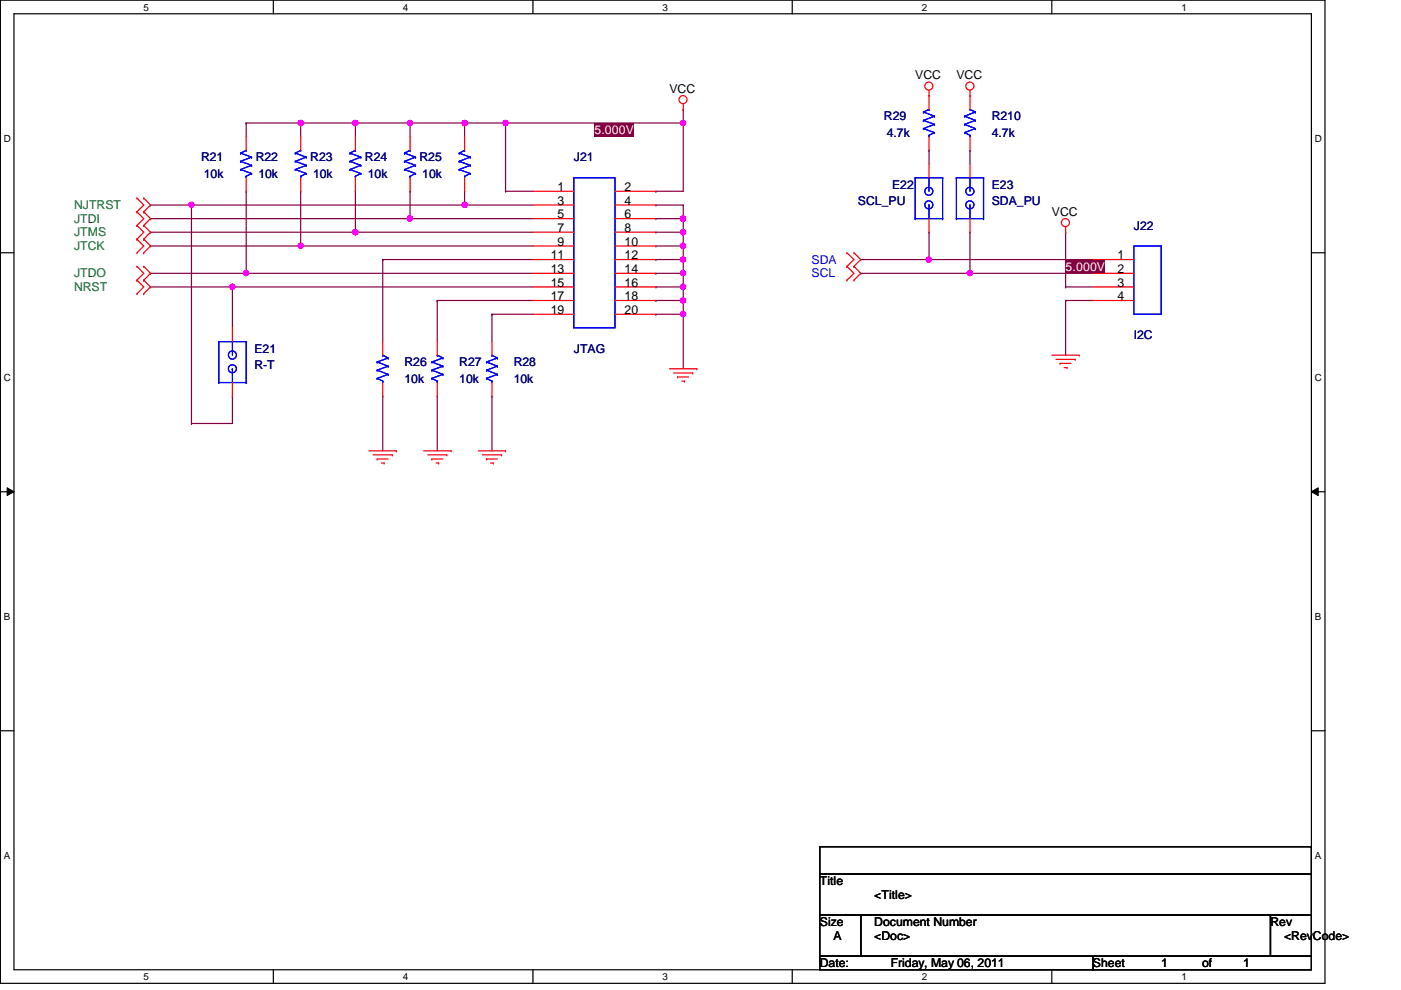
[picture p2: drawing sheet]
<svg xmlns="http://www.w3.org/2000/svg" width="297mm" height="210mm" viewBox="0 0 297 210" stroke-linecap="round" stroke-linejoin="round" font-family="sans-serif">
<g fill="none" stroke="#000" stroke-width=".25">
<path d="M.1 0h280.8v208.5h-280.8zM3 2.9h275v202.7h-275zM58 0v2.9M113 0v2.9M168 0v2.9M223 0v2.9M.1 53.6h2.9M278 53.6h2.9M.1 104.3h2.9M278 104.3h2.9M.1 154.9h2.9M278 154.9h2.9"/>
<path d="M58 205.6v2.9M113 205.6v2.9M168 205.6v2.9M223 205.6v2.9"/>
</g>
<path d="M1.5 103.4l1.5 .9-1.5 .8zM278 104.3l1.5-.9v1.7z" fill="#000"/>
<path d="M1.5 103.4l1.5 .9-1.5 .8zM278 104.3l1.5-.9v1.7z" fill="none" stroke="#000" stroke-width=".21"/>
<g fill="none" stroke="#800040" stroke-width=".25">
<path d="M75.3 26.1h.1M75.3 26.1h11.6M139.1 43.5h.1M139.1 46.4h.1M139.1 43.5h5.8M139.1 46.4h5.8M144.9 43.5h.1M144.9 46.4h.1M144.9 43.5v5.7M225.9 63.7h.1M225.9 63.7v11.6M104.3 84h.1"/>
<path d="M104.3 84v11.6"/>
</g>
<circle cx="144.8" cy="46.3" r=".56" fill="#f0f"/>
<circle cx="144.8" cy="46.3" r=".56" fill="none" stroke="#f0f" stroke-width=".25"/>
<path d="M139.1 49.2h.1M139.1 49.2h5.8M144.9 49.2h.1M144.9 49.2v3" fill="none" stroke="#800040" stroke-width=".25"/>
<circle cx="144.8" cy="49.2" r=".56" fill="#f0f"/>
<circle cx="144.8" cy="49.2" r=".56" fill="none" stroke="#f0f" stroke-width=".25"/>
<path d="M225.9 49.2h.1M225.9 49.2v11.6" fill="none" stroke="#800040" stroke-width=".25"/>
<g fill="#800040">
<path d="M225.9 55h5.2v2.9h-5.2z"/>
<path d="M231.1 55h3.2v2.9h-3.2z"/>
</g>
<path d="M139.1 52.2h.1M139.1 52.2h5.8M144.9 52.2h.1M144.9 52.2v2.8M225.9 60.8h.1M225.9 60.8h5.8" fill="none" stroke="#800040" stroke-width=".25"/>
<circle cx="144.8" cy="52.1" r=".56" fill="#f0f"/>
<circle cx="144.8" cy="52.1" r=".56" fill="none" stroke="#f0f" stroke-width=".25"/>
<path d="M139.1 55h.1M139.1 55h5.8M144.9 55h.1M144.9 55v3" fill="none" stroke="#800040" stroke-width=".25"/>
<circle cx="144.8" cy="55" r=".56" fill="#f0f"/>
<circle cx="144.8" cy="55" r=".56" fill="none" stroke="#f0f" stroke-width=".25"/>
<path d="M139.1 58h.1M139.1 58h5.8M144.9 58h.1M144.9 58v2.8" fill="none" stroke="#800040" stroke-width=".25"/>
<circle cx="144.8" cy="57.9" r=".56" fill="#f0f"/>
<circle cx="144.8" cy="57.9" r=".56" fill="none" stroke="#f0f" stroke-width=".25"/>
<path d="M139.1 60.8h.1M139.1 60.8h5.8M144.9 60.8h.1M144.9 60.8v2.9" fill="none" stroke="#800040" stroke-width=".25"/>
<circle cx="144.8" cy="60.8" r=".56" fill="#f0f"/>
<circle cx="144.8" cy="60.8" r=".56" fill="none" stroke="#f0f" stroke-width=".25"/>
<path d="M182.5 55h.1M197 49.2h.1M197 49.2v5.8h-14.5M139.1 63.7h.1M139.1 66.6h.1M139.1 63.7h5.8M139.1 66.6h5.8M144.9 66.6h.1M144.9 66.6v11.6" fill="none" stroke="#800040" stroke-width=".25"/>
<circle cx="144.8" cy="66.6" r=".56" fill="#f0f"/>
<circle cx="144.8" cy="66.6" r=".56" fill="none" stroke="#f0f" stroke-width=".25"/>
<path d="M144.9 26.1h.1M144.9 26.1v14.5h-5.8M139.1 40.6h.1M182.5 58h.1M205.7 49.2h.1M205.7 49.2v8.8h-23.2M144.9 63.7h.1M144.9 63.7v2.9" fill="none" stroke="#800040" stroke-width=".25"/>
<circle cx="144.8" cy="63.7" r=".56" fill="#f0f"/>
<circle cx="144.8" cy="63.7" r=".56" fill="none" stroke="#f0f" stroke-width=".25"/>
<path d="M107.2 26.1h.1M107.2 26.1v14.5M107.2 26.1h37.7M197 31.9h.1M197 31.9v2.9M205.7 31.9h.1M205.7 31.9v2.9M107.2 40.6h.1M107.2 40.6h5.8" fill="none" stroke="#800040" stroke-width=".25"/>
<circle cx="144.8" cy="26.1" r=".56" fill="#f0f"/>
<circle cx="144.8" cy="26.1" r=".56" fill="none" stroke="#f0f" stroke-width=".25"/>
<circle cx="107.2" cy="26.1" r=".56" fill="#f0f"/>
<circle cx="107.2" cy="26.1" r=".56" fill="none" stroke="#f0f" stroke-width=".25"/>
<g fill="#800040">
<path d="M126 26.1h5.2v2.9h-5.2z"/>
<path d="M131.2 26.1h3.2v2.9h-3.2z"/>
</g>
<path d="M144.9 23.2h.1M144.9 23.2v2.9M98.5 43.5h.1M98.5 43.5h14.5" fill="none" stroke="#800040" stroke-width=".25"/>
<circle cx="98.5" cy="43.4" r=".56" fill="#f0f"/>
<circle cx="98.5" cy="43.4" r=".56" fill="none" stroke="#f0f" stroke-width=".25"/>
<path d="M86.9 46.4h.1M86.9 46.4h26.1M225.9 63.7h.1M225.9 63.7h5.8" fill="none" stroke="#800040" stroke-width=".25"/>
<circle cx="86.9" cy="46.3" r=".56" fill="#f0f"/>
<circle cx="86.9" cy="46.3" r=".56" fill="none" stroke="#f0f" stroke-width=".25"/>
<path d="M197 55h.1M197 55h34.7" fill="none" stroke="#800040" stroke-width=".25"/>
<circle cx="196.9" cy="55" r=".56" fill="#f0f"/>
<circle cx="196.9" cy="55" r=".56" fill="none" stroke="#f0f" stroke-width=".25"/>
<path d="M75.3 49.2h.1M75.3 49.2h37.7" fill="none" stroke="#800040" stroke-width=".25"/>
<circle cx="75.3" cy="49.2" r=".56" fill="#f0f"/>
<circle cx="75.3" cy="49.2" r=".56" fill="none" stroke="#f0f" stroke-width=".25"/>
<path d="M205.7 58h.1M205.7 58h26" fill="none" stroke="#800040" stroke-width=".25"/>
<circle cx="205.6" cy="57.9" r=".56" fill="#f0f"/>
<circle cx="205.6" cy="57.9" r=".56" fill="none" stroke="#f0f" stroke-width=".25"/>
<path d="M63.8 52.2h.1M63.8 52.2h49.2" fill="none" stroke="#800040" stroke-width=".25"/>
<circle cx="63.7" cy="52.1" r=".56" fill="#f0f"/>
<circle cx="63.7" cy="52.1" r=".56" fill="none" stroke="#f0f" stroke-width=".25"/>
<path d="M52.2 58h.1M52.2 58h60.8" fill="none" stroke="#800040" stroke-width=".25"/>
<circle cx="52.1" cy="57.9" r=".56" fill="#f0f"/>
<circle cx="52.1" cy="57.9" r=".56" fill="none" stroke="#f0f" stroke-width=".25"/>
<g fill="none" stroke="#800040" stroke-width=".25">
<path d="M40.6 43.5h.1M40.6 43.5h57.9M81.1 55h.1M81.1 55h31.9M81.1 55v17.4M92.7 63.7h.1M92.7 63.7h20.3M92.7 63.7v8.7M104.3 66.6h.1M104.3 66.6v5.8M104.3 66.6h8.7M81.1 84h.1"/>
<path d="M81.1 84v11.6"/>
</g>
<circle cx="40.6" cy="43.4" r=".56" fill="#f0f"/>
<circle cx="40.6" cy="43.4" r=".56" fill="none" stroke="#f0f" stroke-width=".25"/>
<path d="M49.3 60.8h.1M49.3 60.8h63.7" fill="none" stroke="#800040" stroke-width=".25"/>
<circle cx="49.3" cy="60.8" r=".56" fill="#f0f"/>
<circle cx="49.3" cy="60.8" r=".56" fill="none" stroke="#f0f" stroke-width=".25"/>
<path d="M98.5 26.1h.1M98.5 26.1h8.7" fill="none" stroke="#800040" stroke-width=".25"/>
<circle cx="98.5" cy="26.1" r=".56" fill="#f0f"/>
<circle cx="98.5" cy="26.1" r=".56" fill="none" stroke="#f0f" stroke-width=".25"/>
<path d="M86.9 26.1h.1M86.9 26.1h11.6M98.5 26.1h.1M98.5 26.1v2.9" fill="none" stroke="#800040" stroke-width=".25"/>
<circle cx="86.9" cy="26.1" r=".56" fill="#f0f"/>
<circle cx="86.9" cy="26.1" r=".56" fill="none" stroke="#f0f" stroke-width=".25"/>
<path d="M63.8 26.1h.1M63.8 26.1h11.5M75.3 26.1h.1M75.3 26.1v2.9M86.9 26.1h.1M86.9 26.1v2.9" fill="none" stroke="#800040" stroke-width=".25"/>
<circle cx="75.3" cy="26.1" r=".56" fill="#f0f"/>
<circle cx="75.3" cy="26.1" r=".56" fill="none" stroke="#f0f" stroke-width=".25"/>
<circle cx="63.7" cy="26.1" r=".56" fill="#f0f"/>
<circle cx="63.7" cy="26.1" r=".56" fill="none" stroke="#f0f" stroke-width=".25"/>
<g fill="none" stroke="#800040" stroke-width=".25">
<path d="M52.2 26.1h.1M52.2 26.1h11.6M52.2 26.1v2.9M63.8 26.1h.1M63.8 26.1v2.9M31.9 46.4h.1M31.9 49.2h.1M31.9 52.2h.1M31.9 58h.1M31.9 43.5h.1M31.9 43.5h8.7M40.6 43.5h.1"/>
<path d="M40.6 43.5v46.3M52.2 40.6h.1M52.2 40.6v17.4h-20.3M63.8 40.6h.1M63.8 40.6v11.6h-31.9M75.3 40.6h.1M75.3 40.6v8.6h-43.4M86.9 40.6h.1M86.9 40.6v5.8h-55M98.5 40.6h.1M98.5 40.6v2.9M31.9 60.8h.1"/>
<path d="M31.9 60.8h17.4M49.3 60.8h.1M49.3 60.8v8.7M40.6 89.8h.1M49.3 84h.1M49.3 84v5.8h-8.7M92.7 84h.1M92.7 84v11.6"/>
</g>
<g fill="none" stroke="#f00" stroke-width=".25">
<path d="M197 19.1v4.1M205.7 19.1v4.1M52.2 29v2.9M52.2 37.7v2.9M63.8 29v2.9M63.8 37.7v2.9M75.3 29v2.9M75.3 37.7v2.9M86.9 29v2.9M86.9 37.7v2.9M98.5 29v2.9M98.5 37.7v2.9"/>
<path d="M144.9 23.2h.1M144.9 22v1.2M197 20.3h.1M197 29v2.9M197 34.8v2.9M205.7 20.3h.1M205.7 29v2.9M205.7 34.8v2.9M29 59.4h.1M29 56.5h.1M29 44.9h.1M29 42h.1"/>
<path d="M29 53.6h.1M29 50.7h.1M29 47.8h.1M29 59.4l1.5 1.4-1.5 1.5M29 56.5l1.5 1.5-1.5 1.4M29 42l1.5 1.5-1.5 1.4M29 50.7l1.5 1.5-1.5 1.4M29 44.9l1.5 1.5-1.5 1.4M29 47.8l1.5 1.4-1.5 1.5M30.5 59.4h.1M30.5 56.5h.1M30.5 42h.1"/>
<path d="M30.5 44.9h.1M30.5 50.7h.1M30.5 53.6h.1M30.5 47.8h.1M30.5 59.4l1.4 1.4-1.4 1.5M30.5 56.5l1.4 1.5-1.4 1.4M30.5 42l1.4 1.5-1.4 1.4M30.5 50.7l1.4 1.5-1.4 1.4M30.5 44.9l1.4 1.5-1.4 1.4M30.5 47.8l1.4 1.4-1.4 1.5M113 40.6h8.7M113 43.5h8.7"/>
<path d="M113 46.4h8.7M113 49.2h8.7M113 52.2h8.7M113 55h8.7M113 58h8.7M130.4 40.6h8.7M130.4 43.5h8.7M130.4 46.4h8.7M130.4 49.2h8.7M130.4 52.2h8.7M130.4 55h8.7M130.4 58h8.7"/>
<path d="M179.6 56.5h.1M179.6 53.6h.1M179.6 59.4h.1M179.6 53.6l1.5 1.4-1.5 1.5M179.6 56.5l1.5 1.5-1.5 1.4M181.1 53.6h.1M181.1 56.5h.1M181.1 59.4h.1M181.1 53.6l1.4 1.4-1.4 1.5M181.1 56.5l1.4 1.5-1.4 1.4M197 46.4v2.8M205.7 46.4v2.8"/>
<path d="M225.9 49.2h.1M225.9 48.1v1.1M231.7 55h8.7M231.7 58h8.7M29 62.3h.1M30.5 62.3h.1M49.3 69.5v2.9M81.1 72.4v2.9M92.7 72.4v2.9M104.3 72.4v2.9M113 60.8h8.7M113 63.7h8.7"/>
<path d="M113 66.6h8.7M130.4 60.8h8.7M130.4 63.7h8.7M130.4 66.6h8.7M141.9 78.2h5.8M142.8 79.1h4.1M143.7 79.9h.1M143.7 79.9h2.3M146.9 79.1h.1M147.7 78.2h.1M223 75.3h5.8M223.9 76.2h4.1"/>
<path d="M224.7 77h.1M224.7 77h2.4M225.6 77.9h.6M226.2 77.9h.1M228 76.2h.1M228.8 75.3h.1M231.7 60.8h8.7M231.7 63.7h8.7M49.3 81.1v2.9M78.2 95.6h5.8M79.1 96.4h4.1M80 97.3h.1"/>
<path d="M80 97.3h2.3M80.9 98.2h.5M81.1 81.1v2.9M81.4 98.2h.1M83.2 96.4h.1M84 95.6h.1M89.8 95.6h5.8M90.7 96.4h4M91.6 97.3h.1M91.6 97.3h2.3M92.5 98.2h.5M92.7 81.1v2.9"/>
<path d="M93 98.2h.1M94.7 96.4h.1M95.6 95.6h.1M101.4 95.6h5.8M102.3 96.4h4M103.2 97.3h.1M103.2 97.3h2.2M104 98.2h.6M104.3 81.1v2.9M104.6 98.2h.1M106.3 96.4h.1M107.2 95.6h.1"/>
<path d="M144.6 80.8h.5M145.1 80.8h.1"/>
<circle cx="196.9" cy="18.2" r=".85"/>
<circle cx="205.6" cy="18.3" r=".86"/>
<circle cx="144.8" cy="21.1" r=".85"/>
<circle cx="225.9" cy="47.2" r=".85"/>
</g>
<path d="M173.8 179.5h104.2v5.8h-104.2zM173.8 185.3h104.2v8.7h-104.2zM173.8 194h8.7v8.7h-8.7zM182.5 194h86.9v8.7h-86.9zM269.4 194h8.6v8.7h-8.6zM173.8 202.7h57.9v2.9h-57.9zM231.7 202.7h46.3v2.9h-46.3z" fill="none" stroke="#000" stroke-width=".25"/>
<g fill="none" stroke="#00f" stroke-width=".25">
<path d="M51 35.9h.1M51 34.2h.1M51 32.5h.1M51 35.9l2.3 .9M51 34.2l2.3 .9M51 32.5l2.3 .8M52.2 31.9h.1M52.2 37.4h.1M52.2 37.4v.3M52.2 31.9l-1.2 .6M53.3 36.8h.1M53.3 35.1h.1"/>
<path d="M53.3 33.3h.1M53.3 36.8l-1.1 .6M53.3 35.1l-2.3 .8M53.3 33.3l-2.3 .9M62.6 35.9h.1M62.6 34.2h.1M62.6 32.5h.1M62.6 35.9l2.3 .9M62.6 34.2l2.3 .9M62.6 32.5l2.3 .8M63.8 31.9h.1M63.8 37.4h.1"/>
<path d="M63.8 31.9l-1.2 .6M63.8 37.4v.3M64.9 36.8h.1M64.9 35.1h.1M64.9 33.3h.1M64.9 36.8l-1.1 .6M64.9 35.1l-2.3 .8M64.9 33.3l-2.3 .9M74.2 35.9h.1M74.2 34.2h.1M74.2 32.5h.1M74.2 35.9l2.3 .9"/>
<path d="M74.2 34.2l2.3 .9M74.2 32.5l2.3 .8M75.3 31.9h.1M75.3 37.4h.1M75.3 31.9l-1.1 .6M75.3 37.4v.3M76.5 36.8h.1M76.5 35.1h.1M76.5 33.3h.1M76.5 36.8l-1.2 .6M76.5 35.1l-2.3 .8M76.5 33.3l-2.3 .9"/>
<path d="M85.8 35.9h.1M85.8 34.2h.1M85.8 32.5h.1M85.8 35.9l2.3 .9M85.8 34.2l2.3 .9M85.8 32.5l2.3 .8M86.9 31.9h.1M86.9 37.4h.1M86.9 31.9l-1.1 .6M86.9 37.4v.3M88.1 36.8h.1M88.1 35.1h.1"/>
<path d="M88.1 33.3h.1M88.1 36.8l-1.2 .6M88.1 35.1l-2.3 .8M88.1 33.3l-2.3 .9M97.4 35.9h.1M97.4 34.2h.1M97.4 32.5h.1M97.4 35.9l2.3 .9M97.4 34.2l2.3 .9M97.4 32.5l2.3 .8M98.5 31.9h.1M98.5 37.4h.1"/>
<path d="M98.5 31.9l-1.1 .6M98.5 37.4v.3M99.7 36.8h.1M99.7 35.1h.1M99.7 33.3h.1M99.7 36.8l-1.2 .6M99.7 35.1l-2.3 .8M99.7 33.3l-2.3 .9M121.7 37.7h8.7v31.8h-8.7zM194.1 37.7h.1M194.1 37.7h5.8M194.1 37.7v8.7"/>
<path d="M195.8 27.3h.1M195.8 25.5h.1M195.8 23.7h.1M195.8 27.3l2.3 .8M195.8 25.5l2.3 .9M195.8 23.7l2.3 .9M197 37.7h.1M197 23.2h.1M197 28.7h.1M197 28.7v.3M197 37.7v2.9M197 23.2l-1.2 .5"/>
<path d="M198.1 28.1h.1M198.1 26.4h.1M198.1 24.6h.1M198.1 28.1l-1.1 .6M198.1 26.4l-2.3 .9M198.1 24.6l-2.3 .9M199.9 37.7h.1M199.9 37.7v8.7M202.8 37.7h.1M202.8 37.7h5.7M202.8 37.7v8.7M204.5 28.1h.1"/>
<path d="M204.5 26.4h.1M204.5 24.6h.1M204.5 28.1l1.2 .6M204.5 26.4l2.3 .9M204.5 24.6l2.3 .9M205.7 37.7h.1M205.7 23.2h.1M205.7 28.7h.1M205.7 28.7v.3M205.7 37.7v2.9M205.7 23.2l1.1 .5M206.8 27.3h.1"/>
<path d="M206.8 25.5h.1M206.8 23.7h.1M206.8 27.3l-2.3 .8M206.8 25.5l-2.3 .9M206.8 23.7l-2.3 .9M208.5 37.7h.1M208.5 37.7v8.7M194.1 46.4h.1M194.1 46.4h5.8M197 43.5h.1M197 43.5v2.9M199.9 46.4h.1"/>
<path d="M202.8 46.4h.1M202.8 46.4h5.7M205.7 43.5h.1M205.7 43.5v2.9M208.5 46.4h.1M240.4 52.2h5.8v14.4h-5.8zM46.4 72.4h.1M46.4 72.4h5.8M46.4 72.4v8.7M49.3 78.2h.1M49.3 72.4h.1M49.3 72.4v2.9"/>
<path d="M49.3 78.2v2.9M52.2 72.4h.1M52.2 72.4v8.7M80 78.5h.1M80 76.8h.1M80 78.5l2.3 .9M80 76.8l2.3 .8M81.1 75.3h.1M81.1 75.3l1.2 .6M82.3 79.4h.1M82.3 77.6h.1M82.3 75.9h.1"/>
<path d="M82.3 79.4l-2.3 .8M82.3 77.6l-2.3 .9M82.3 75.9l-2.3 .9M91.6 78.5h.1M91.6 76.8h.1M91.6 78.5l2.3 .9M91.6 76.8l2.3 .8M92.7 75.3h.1M92.7 75.3l1.2 .6M93.9 79.4h.1M93.9 77.6h.1M93.9 75.9h.1"/>
<path d="M93.9 79.4l-2.3 .8M93.9 77.6l-2.3 .9M93.9 75.9l-2.3 .9M103.2 78.5h.1M103.2 76.8h.1M103.2 78.5l2.2 .9M103.2 76.8l2.2 .8M104.3 75.3h.1M104.3 75.3l1.1 .6M105.4 79.4h.1M105.4 77.6h.1M105.4 75.9h.1"/>
<path d="M105.4 79.4l-2.2 .8M105.4 77.6l-2.2 .9M105.4 75.9l-2.2 .9M46.4 81.1h.1M46.4 81.1h5.8M52.2 81.1h.1M80 80.2h.1M80 80.2l1.1 .6M81.1 80.8h.1M81.1 80.8v.3M91.6 80.2h.1M91.6 80.2l1.1 .6"/>
<path d="M92.7 80.8h.1M92.7 80.8v.3M103.2 80.2h.1M103.2 80.2l1.1 .6M104.3 80.8h.1M104.3 80.8v.3"/>
<circle cx="196.9" cy="43.4" r=".85"/>
<circle cx="196.9" cy="40.6" r=".85"/>
<circle cx="205.6" cy="40.6" r=".86"/>
<circle cx="205.6" cy="43.4" r=".86"/>
<circle cx="49.3" cy="75.3" r=".86"/>
<circle cx="49.3" cy="78.2" r=".85"/>
</g>
<circle cx="144.8" cy="46.3" r=".56" fill="#f0f"/>
<circle cx="144.8" cy="46.3" r=".56" fill="none" stroke="#f0f" stroke-width=".25"/>
<circle cx="144.8" cy="49.2" r=".56" fill="#f0f"/>
<circle cx="144.8" cy="49.2" r=".56" fill="none" stroke="#f0f" stroke-width=".25"/>
<circle cx="144.8" cy="52.1" r=".56" fill="#f0f"/>
<circle cx="144.8" cy="52.1" r=".56" fill="none" stroke="#f0f" stroke-width=".25"/>
<circle cx="144.8" cy="55" r=".56" fill="#f0f"/>
<circle cx="144.8" cy="55" r=".56" fill="none" stroke="#f0f" stroke-width=".25"/>
<circle cx="144.8" cy="57.9" r=".56" fill="#f0f"/>
<circle cx="144.8" cy="57.9" r=".56" fill="none" stroke="#f0f" stroke-width=".25"/>
<circle cx="144.8" cy="60.8" r=".56" fill="#f0f"/>
<circle cx="144.8" cy="60.8" r=".56" fill="none" stroke="#f0f" stroke-width=".25"/>
<circle cx="144.8" cy="66.6" r=".56" fill="#f0f"/>
<circle cx="144.8" cy="66.6" r=".56" fill="none" stroke="#f0f" stroke-width=".25"/>
<circle cx="144.8" cy="63.7" r=".56" fill="#f0f"/>
<circle cx="144.8" cy="63.7" r=".56" fill="none" stroke="#f0f" stroke-width=".25"/>
<circle cx="144.8" cy="26.1" r=".56" fill="#f0f"/>
<circle cx="144.8" cy="26.1" r=".56" fill="none" stroke="#f0f" stroke-width=".25"/>
<circle cx="107.2" cy="26.1" r=".56" fill="#f0f"/>
<circle cx="107.2" cy="26.1" r=".56" fill="none" stroke="#f0f" stroke-width=".25"/>
<circle cx="98.5" cy="43.4" r=".56" fill="#f0f"/>
<circle cx="98.5" cy="43.4" r=".56" fill="none" stroke="#f0f" stroke-width=".25"/>
<circle cx="86.9" cy="46.3" r=".56" fill="#f0f"/>
<circle cx="86.9" cy="46.3" r=".56" fill="none" stroke="#f0f" stroke-width=".25"/>
<circle cx="196.9" cy="55" r=".56" fill="#f0f"/>
<circle cx="196.9" cy="55" r=".56" fill="none" stroke="#f0f" stroke-width=".25"/>
<circle cx="75.3" cy="49.2" r=".56" fill="#f0f"/>
<circle cx="75.3" cy="49.2" r=".56" fill="none" stroke="#f0f" stroke-width=".25"/>
<circle cx="205.6" cy="57.9" r=".56" fill="#f0f"/>
<circle cx="205.6" cy="57.9" r=".56" fill="none" stroke="#f0f" stroke-width=".25"/>
<circle cx="63.7" cy="52.1" r=".56" fill="#f0f"/>
<circle cx="63.7" cy="52.1" r=".56" fill="none" stroke="#f0f" stroke-width=".25"/>
<circle cx="52.1" cy="57.9" r=".56" fill="#f0f"/>
<circle cx="52.1" cy="57.9" r=".56" fill="none" stroke="#f0f" stroke-width=".25"/>
<circle cx="40.6" cy="43.4" r=".56" fill="#f0f"/>
<circle cx="40.6" cy="43.4" r=".56" fill="none" stroke="#f0f" stroke-width=".25"/>
<circle cx="49.3" cy="60.8" r=".56" fill="#f0f"/>
<circle cx="49.3" cy="60.8" r=".56" fill="none" stroke="#f0f" stroke-width=".25"/>
<circle cx="98.5" cy="26.1" r=".56" fill="#f0f"/>
<circle cx="98.5" cy="26.1" r=".56" fill="none" stroke="#f0f" stroke-width=".25"/>
<circle cx="86.9" cy="26.1" r=".56" fill="#f0f"/>
<circle cx="86.9" cy="26.1" r=".56" fill="none" stroke="#f0f" stroke-width=".25"/>
<circle cx="75.3" cy="26.1" r=".56" fill="#f0f"/>
<circle cx="75.3" cy="26.1" r=".56" fill="none" stroke="#f0f" stroke-width=".25"/>
<circle cx="63.7" cy="26.1" r=".56" fill="#f0f"/>
<circle cx="63.7" cy="26.1" r=".56" fill="none" stroke="#f0f" stroke-width=".25"/>
<g font-size="2.6">
<text x="194.1" y="16.8">VCC</text>
<text x="202.8" y="16.8">VCC</text>
<text x="141.9" y="19.7">VCC</text>
<text x="118.2" y="40.5">1</text>
<text x="132.4" y="40.5">2</text>
<text x="118.2" y="43.4">3</text>
<text x="118.2" y="46.3">5</text>
<text x="132.4" y="43.4">4</text>
<text x="132.4" y="46.3">6</text>
<text x="223" y="45.8">VCC</text>
<text x="118.2" y="49.2">7</text>
<text x="118.2" y="52.1">9</text>
<text x="132.4" y="49.2">8</text>
<text x="132.4" y="52.1">10</text>
<text x="116.8" y="55">11</text>
<text x="116.8" y="57.9">13</text>
<text x="132.4" y="55">12</text>
<text x="132.4" y="57.9">14</text>
<text x="236.9" y="55">1</text>
<text x="236.9" y="57.9">2</text>
<text x="116.8" y="60.8">15</text>
<text x="116.8" y="63.7">17</text>
<text x="132.4" y="60.8">16</text>
<text x="132.4" y="63.7">18</text>
<text x="236.9" y="60.8">3</text>
<text x="236.9" y="63.7">4</text>
<text x="116.8" y="66.6">19</text>
<text x="132.4" y="66.6">20</text>
<text x="173.8" y="187.7">Title</text>
<text x="185.4" y="190.6">&lt;Title&gt;</text>
<text x="173.8" y="196.3">Size</text>
<text x="185.4" y="196.3">Document Number</text>
<text x="269.4" y="196.3">Rev</text>
<text x="176.7" y="199.3">A</text>
<text x="185.4" y="199.3">&lt;Doc&gt;</text>
<text x="272.2" y="199.3">&lt;RevCode&gt;</text>
<text x="173.8" y="205.1">Date:</text>
<text x="188.8" y="205.1">Friday, May 06, 2011</text>
<text x="231.7" y="205.1">Sheet</text>
<text x="246.2" y="205.1">1</text>
<text x="254.9" y="205.1">of</text>
<text x="263.6" y="205.1">1</text>
</g>
<g font-size="2.6" fill="#fff">
<text x="126" y="28.4">5.00</text>
<text x="131.2" y="28.4">0V</text>
<text x="225.9" y="57.4">5.00</text>
<text x="231.1" y="57.4">0V</text>
</g>
<g font-size="2.6" fill="#000080">
<text x="187.4" y="25.5">R29</text>
<text x="188" y="29">4.7k</text>
<text x="210.3" y="25.5">R210</text>
<text x="210.3" y="29">4.7k</text>
<text x="42.6" y="34.2">R21</text>
<text x="54.2" y="34.2">R22</text>
<text x="65.8" y="34.2">R23</text>
<text x="77.4" y="34.2">R24</text>
<text x="88.9" y="34.2">R25</text>
<text x="121.7" y="34.2">J21</text>
<text x="43.2" y="37.7">10k</text>
<text x="54.8" y="37.7">10k</text>
<text x="66.4" y="37.7">10k</text>
<text x="78" y="37.7">10k</text>
<text x="89.5" y="37.7">10k</text>
<text x="189.1" y="40">E22</text>
<text x="210.3" y="40">E23</text>
<text x="181.9" y="43.5">SCL_PU</text>
<text x="210.3" y="43.5">SDA_PU</text>
<text x="240.4" y="48.7">J22</text>
<text x="240.4" y="71.8">I2C</text>
<text x="53.9" y="74.8">E21</text>
<text x="85.8" y="77.6">R26</text>
<text x="97.4" y="77.6">R27</text>
<text x="108.9" y="77.6">R28</text>
<text x="121.7" y="74.8">JTAG</text>
<text x="53.9" y="78.2">R-T</text>
<text x="85.8" y="81.1">10k</text>
<text x="97.4" y="81.1">10k</text>
<text x="108.9" y="81.1">10k</text>
</g>
<g font-size="2.6" fill="#008000">
<text x="15.7" y="44.3">NJTRST</text>
<text x="15.7" y="47.2">JTDI</text>
<text x="15.7" y="53">JTCK</text>
<text x="15.7" y="50.1">JTMS</text>
<text x="15.7" y="58.8">JTDO</text>
<text x="15.7" y="61.7">NRST</text>
</g>
<g font-size="2.6" fill="#00f">
<text x="172.1" y="55.9">SDA</text>
<text x="172.1" y="58.8">SCL</text>
</g>
<g font-size="2.1">
<text x="30.4" y="2.2">5</text>
<text x="85.4" y="2.2">4</text>
<text x="140.5" y="2.2">3</text>
<text x="195.4" y="2.2">2</text>
<text x="250.5" y="2.2">1</text>
<text x=".8" y="30.1">D</text>
<text x="278.8" y="30.1">D</text>
<text x=".8" y="80.8">C</text>
<text x="278.8" y="80.8">C</text>
<text x=".8" y="131.5">B</text>
<text x="278.8" y="131.5">B</text>
<text x=".8" y="182.2">A</text>
<text x="278.8" y="182.2">A</text>
<text x="30.4" y="207.8">5</text>
<text x="85.4" y="207.8">4</text>
<text x="140.5" y="207.8">3</text>
<text x="195.4" y="207.8">2</text>
<text x="250.5" y="207.8">1</text>
</g>
</svg>
